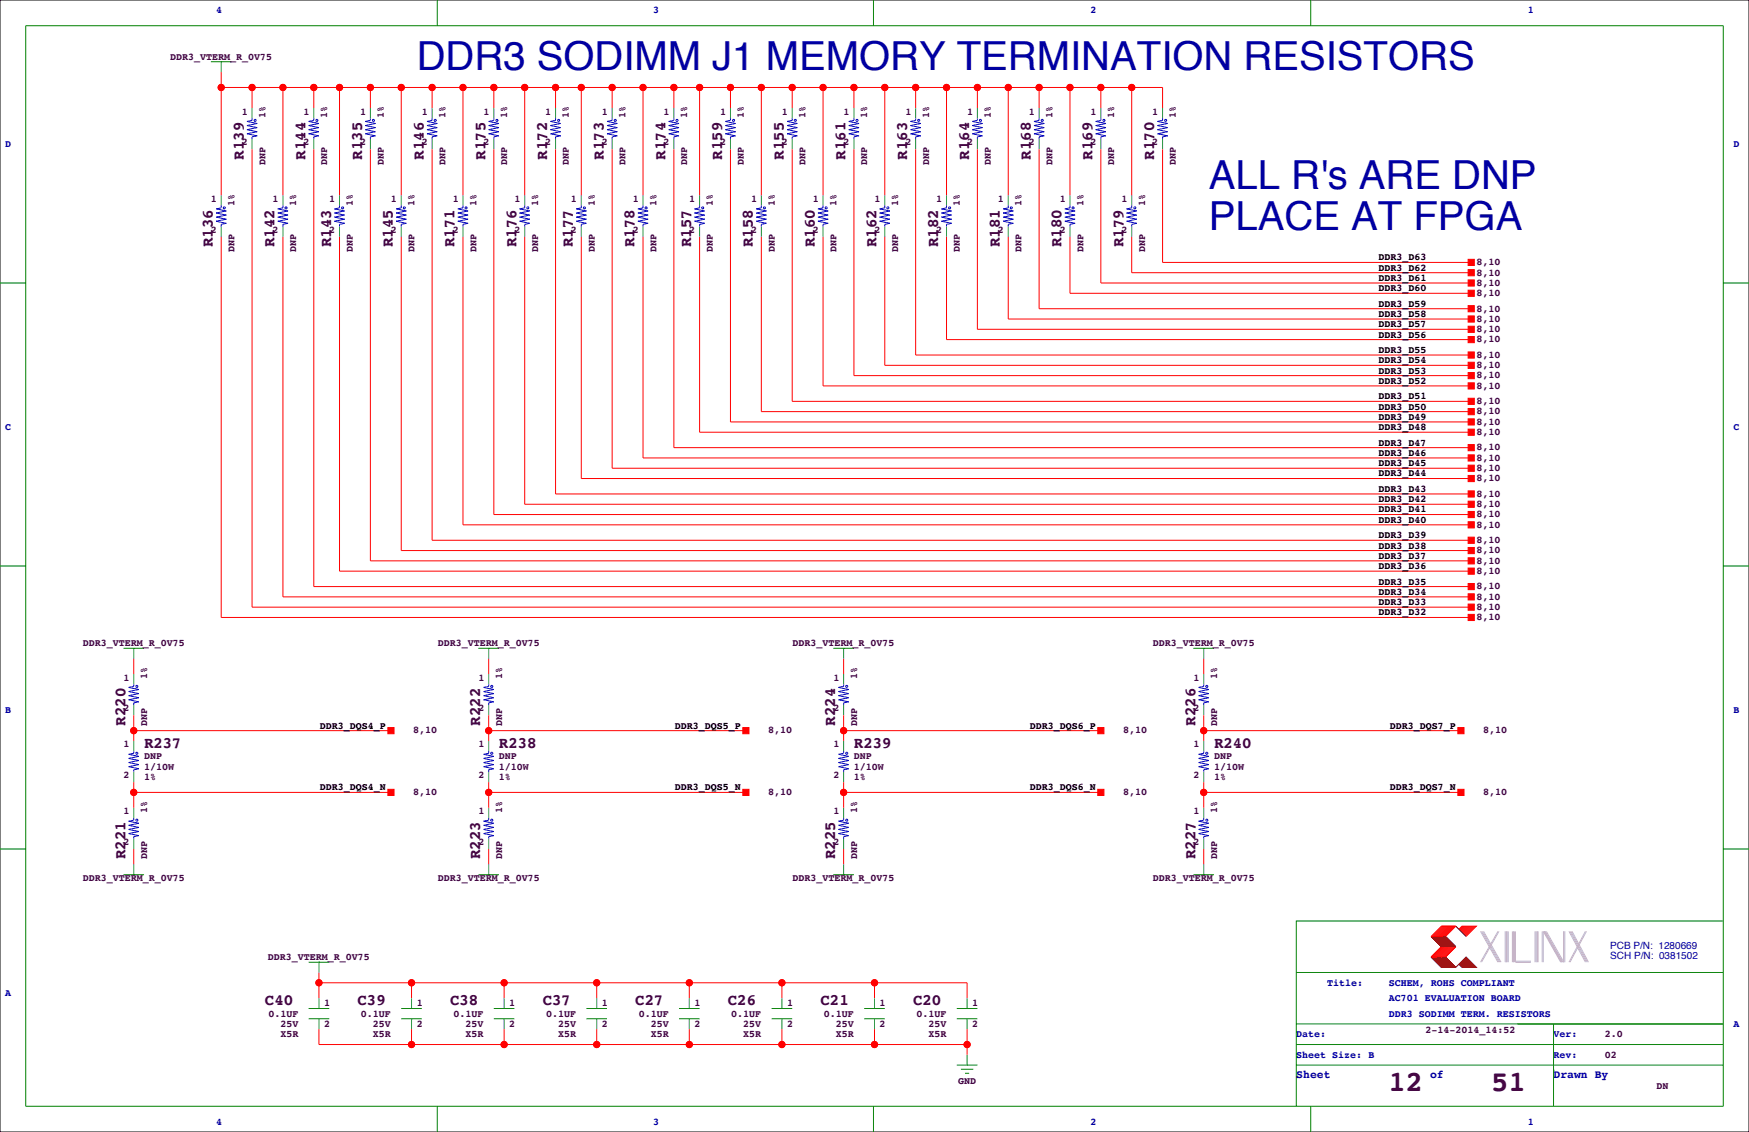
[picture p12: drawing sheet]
<svg xmlns="http://www.w3.org/2000/svg" width="432mm" height="279mm" viewBox="0 0 432 279" stroke-linecap="round" stroke-linejoin="round" font-family="sans-serif">
<path d="M0 0h431.8v279.4h-431.8z" fill="none" stroke="#000" stroke-width=".25"/>
<g fill="none" stroke="#f00" stroke-width=".25">
<path d="M54.6 17.8v30.5M54.6 21.6h232.4v5.1M62.2 21.6v5.1M62.2 36.8v113.1h301M69.8 21.6v26.7M77.5 21.6v5.1M77.5 36.8v108h285.7M83.8 21.6v26.7M91.4 21.6v5.1M91.4 36.8v101.6h271.8M99.1 21.6v26.7M106.7 21.6v5.1"/>
<path d="M106.7 36.8v96.5h256.5M114.3 21.6v26.7M121.9 21.6v5.1M121.9 36.8v90.2h241.3M129.5 21.6v26.7M137.2 21.6v5.1M137.2 36.8v85.1h226M143.5 21.6v26.7M151.1 21.6v5.1M151.1 36.8v78.8h212.1M158.7 21.6v26.7M166.4 21.6v5.1"/>
<path d="M166.4 36.8v73.7h196.8M172.7 21.6v26.7M180.3 21.6v5.1M180.3 36.8v67.3h182.9M188 21.6v26.7M195.6 21.6v5.1M195.6 36.8v62.3h167.6M203.2 21.6v26.7M210.8 21.6v5.1M210.8 36.8v55.9h152.4M218.4 21.6v26.7M226.1 21.6v5.1"/>
<path d="M226.1 36.8v50.8h137.1M233.7 21.6v26.7M241.3 21.6v5.1M241.3 36.8v44.5h121.9M248.9 21.6v26.7M256.5 21.6v5.1M256.5 36.8v39.4h106.7M264.2 21.6v26.7M271.8 21.6v5.1M271.8 36.8v33h91.4M279.4 21.6v26.7M287 36.8v28h76.2"/>
<path d="M54.6 58.4v94h308.6M69.8 58.4v88.9h293.4M83.8 58.4v82.6h279.4M99.1 58.4v77.5h264.1M114.3 58.4v71.1h248.9M129.5 58.4v66.1h233.7M143.5 58.4v59.7h219.7M158.7 58.4v54.6h204.5M172.7 58.4v48.3h190.5M188 58.4v43.2h175.2M203.2 58.4v36.8h160M218.4 58.4v31.8h144.8"/>
<path d="M233.7 58.4v25.4h129.5M248.9 58.4v20.3h114.3M264.2 58.4v14h99M279.4 58.4v8.9h83.8M33 162.6v3.8M33 176.5v6.4M120.6 162.6v3.8M120.6 176.5v6.4M208.3 162.6v3.8M208.3 176.5v6.4M297.2 162.6v3.8M297.2 176.5v6.4"/>
<path d="M33 180.3h63.5M33 195.6h63.5M33 193v6.4M120.6 180.3h63.5M120.6 195.6h63.5M120.6 193v6.4M208.3 180.3h63.5M208.3 195.6h63.5M208.3 193v6.4M297.2 193v6.4M297.2 180.3h63.5M297.2 195.6h63.5"/>
<path d="M33 209.5v3.9M120.6 209.5v3.9M208.3 209.5v3.9M297.2 209.5v3.9M355.9 233.7l-2.6 2.5h3.6l2.5-2.5M355.9 228.6h3.5l-2.5 2.5h-3.6zM356.1 233.7l-2.5 2.5M356.1 228.6l-2.5 2.5M356.4 233.7l-2.6 2.5M356.4 228.6l-2.6 2.5M356.6 233.7l-2.5 2.5M356.6 228.6l-2.5 2.5"/>
<path d="M356.9 233.7l-2.6 2.5M356.9 228.6l-2.6 2.5M357.1 233.7l-2.5 2.5M357.1 228.6l-2.5 2.5M357.4 233.7l-2.6 2.5M357.4 228.6l-2.6 2.5M357.6 233.7l-2.5 2.5M357.6 228.6l-2.5 2.5M357.9 233.7l-2.6 2.5M357.9 228.6l-2.6 2.5M358.1 233.7l-2.5 2.5M358.1 228.6l-2.5 2.5"/>
<path d="M358.4 233.7l-2.5 2.5M358.4 228.6l-2.5 2.5M358.6 233.7l-2.5 2.5M358.6 228.6l-2.5 2.5M358.9 233.7l-2.5 2.5M358.9 228.6l-2.5 2.5M359.2 233.7l-2.6 2.5M359.2 228.6l-2.6 2.5M360.2 229.4l.7-.8h3.6l-2.6 2.5M361.2 228.6l-.8 .8M361.4 228.6l-1 1M361.7 228.6l-1 1"/>
<path d="M361.9 228.6l-1.2 1.3M362.2 228.6l-1.3 1.3M362.5 228.6l-1.6 1.5M362.7 228.6l-1.5 1.5M363 228.6l-1.8 1.8M363.2 228.6l-1.8 1.8M363.5 228.6l-2.1 2M363.7 228.6l-2 2M364 228.6l-2.3 2.3M364.2 228.6l-2.3 2.3M78.7 240v6.4M78.7 254v3.8h160.1"/>
<path d="M78.7 242.6h160.1v3.8M101.6 242.6v3.8M101.6 254v3.8M124.5 242.6v3.8M124.5 254v3.8M147.3 242.6v3.8M147.3 254v3.8M170.2 242.6v3.8M170.2 254v3.8M193 242.6v3.8M193 254v3.8M215.9 242.6v3.8"/>
<path d="M215.9 254v3.8M238.8 254v6.3"/>
<circle cx="54.6" cy="21.6" r=".76"/>
<circle cx="62.2" cy="21.6" r=".76"/>
<circle cx="69.9" cy="21.6" r=".76"/>
<circle cx="77.5" cy="21.6" r=".76"/>
<circle cx="83.8" cy="21.6" r=".76"/>
<circle cx="91.4" cy="21.6" r=".76"/>
<circle cx="99.1" cy="21.6" r=".76"/>
<circle cx="106.7" cy="21.6" r=".76"/>
<circle cx="114.3" cy="21.6" r=".76"/>
<circle cx="121.9" cy="21.6" r=".76"/>
<circle cx="129.5" cy="21.6" r=".76"/>
<circle cx="137.2" cy="21.6" r=".76"/>
<circle cx="143.5" cy="21.6" r=".76"/>
<circle cx="151.1" cy="21.6" r=".76"/>
<circle cx="158.8" cy="21.6" r=".76"/>
<circle cx="166.4" cy="21.6" r=".76"/>
<circle cx="172.7" cy="21.6" r=".76"/>
<circle cx="180.3" cy="21.6" r=".76"/>
<circle cx="188" cy="21.6" r=".76"/>
<circle cx="195.6" cy="21.6" r=".76"/>
<circle cx="203.2" cy="21.6" r=".76"/>
<circle cx="210.8" cy="21.6" r=".76"/>
<circle cx="218.4" cy="21.6" r=".76"/>
<circle cx="226.1" cy="21.6" r=".76"/>
<circle cx="233.7" cy="21.6" r=".76"/>
<circle cx="241.3" cy="21.6" r=".76"/>
<circle cx="248.9" cy="21.6" r=".76"/>
<circle cx="256.5" cy="21.6" r=".76"/>
<circle cx="264.2" cy="21.6" r=".76"/>
<circle cx="271.8" cy="21.6" r=".76"/>
<circle cx="279.4" cy="21.6" r=".76"/>
<circle cx="33" cy="195.6" r=".76"/>
<circle cx="33" cy="180.3" r=".76"/>
<circle cx="120.7" cy="195.6" r=".76"/>
<circle cx="120.7" cy="180.3" r=".76"/>
<circle cx="208.3" cy="195.6" r=".76"/>
<circle cx="208.3" cy="180.3" r=".76"/>
<circle cx="297.2" cy="195.6" r=".76"/>
<circle cx="297.2" cy="180.3" r=".76"/>
<circle cx="78.7" cy="242.6" r=".76"/>
<circle cx="101.6" cy="257.8" r=".76"/>
<circle cx="101.6" cy="242.6" r=".76"/>
<circle cx="124.5" cy="257.8" r=".76"/>
<circle cx="124.5" cy="242.6" r=".76"/>
<circle cx="147.3" cy="257.8" r=".76"/>
<circle cx="147.3" cy="242.6" r=".76"/>
<circle cx="170.2" cy="257.8" r=".76"/>
<circle cx="170.2" cy="242.6" r=".76"/>
<circle cx="193" cy="257.8" r=".76"/>
<circle cx="193" cy="242.6" r=".76"/>
<circle cx="215.9" cy="257.8" r=".76"/>
<circle cx="215.9" cy="242.6" r=".76"/>
<circle cx="238.8" cy="257.8" r=".76"/>
</g>
<g fill="#f00" stroke="#f00" stroke-width=".25">
<path d="M359.9 179.6h1.5v1.5h-1.5z" fill-rule="evenodd"/>
<path d="M359.9 194.8h1.5v1.5h-1.5z" fill-rule="evenodd"/>
<path d="M271 179.6h1.5v1.5h-1.5z" fill-rule="evenodd"/>
<path d="M271 194.8h1.5v1.5h-1.5z" fill-rule="evenodd"/>
<path d="M183.4 179.6h1.5v1.5h-1.5z" fill-rule="evenodd"/>
<path d="M183.4 194.8h1.5v1.5h-1.5z" fill-rule="evenodd"/>
<path d="M95.8 179.6h1.5v1.5h-1.5z" fill-rule="evenodd"/>
<path d="M95.8 194.8h1.5v1.5h-1.5z" fill-rule="evenodd"/>
<path d="M362.5 78h1.5v1.5h-1.5z" fill-rule="evenodd"/>
<path d="M362.5 83.1h1.5v1.5h-1.5z" fill-rule="evenodd"/>
<path d="M362.5 71.6h1.5v1.6h-1.5z" fill-rule="evenodd"/>
<path d="M362.5 66.5h1.5v1.6h-1.5z" fill-rule="evenodd"/>
<path d="M362.5 69.1h1.5v1.5h-1.5z" fill-rule="evenodd"/>
<path d="M362.5 75.4h1.5v1.6h-1.5z" fill-rule="evenodd"/>
<path d="M362.5 80.5h1.5v1.5h-1.5z" fill-rule="evenodd"/>
<path d="M362.5 64h1.5v1.5h-1.5z" fill-rule="evenodd"/>
<path d="M362.5 128.8h1.5v1.5h-1.5z" fill-rule="evenodd"/>
<path d="M362.5 123.7h1.5v1.5h-1.5z" fill-rule="evenodd"/>
<path d="M362.5 117.3h1.5v1.6h-1.5z" fill-rule="evenodd"/>
<path d="M362.5 112.3h1.5v1.5h-1.5z" fill-rule="evenodd"/>
<path d="M362.5 109.7h1.5v1.6h-1.5z" fill-rule="evenodd"/>
<path d="M362.5 126.2h1.5v1.6h-1.5z" fill-rule="evenodd"/>
<path d="M362.5 114.8h1.5v1.5h-1.5z" fill-rule="evenodd"/>
<path d="M362.5 121.2h1.5v1.5h-1.5z" fill-rule="evenodd"/>
<path d="M362.5 105.9h1.5v1.5h-1.5z" fill-rule="evenodd"/>
<path d="M362.5 100.8h1.5v1.6h-1.5z" fill-rule="evenodd"/>
<path d="M362.5 103.4h1.5v1.5h-1.5z" fill-rule="evenodd"/>
<path d="M362.5 149.1h1.5v1.5h-1.5z" fill-rule="evenodd"/>
<path d="M362.5 144h1.5v1.5h-1.5z" fill-rule="evenodd"/>
<path d="M362.5 137.7h1.5v1.5h-1.5z" fill-rule="evenodd"/>
<path d="M362.5 132.6h1.5v1.5h-1.5z" fill-rule="evenodd"/>
<path d="M362.5 98.3h1.5v1.5h-1.5z" fill-rule="evenodd"/>
<path d="M362.5 91.9h1.5v1.6h-1.5z" fill-rule="evenodd"/>
<path d="M362.5 86.9h1.5v1.5h-1.5z" fill-rule="evenodd"/>
<path d="M362.5 89.4h1.5v1.5h-1.5z" fill-rule="evenodd"/>
<path d="M362.5 94.5h1.5v1.5h-1.5z" fill-rule="evenodd"/>
<path d="M362.5 135.1h1.5v1.6h-1.5z" fill-rule="evenodd"/>
<path d="M362.5 140.2h1.5v1.5h-1.5z" fill-rule="evenodd"/>
<path d="M362.5 146.6h1.5v1.5h-1.5z" fill-rule="evenodd"/>
<path d="M362.5 151.6h1.5v1.6h-1.5z" fill-rule="evenodd"/>
<circle cx="297.2" cy="180.3" r=".76"/>
<circle cx="297.2" cy="195.6" r=".76"/>
<circle cx="208.3" cy="180.3" r=".76"/>
<circle cx="208.3" cy="195.6" r=".76"/>
<circle cx="120.7" cy="180.3" r=".76"/>
<circle cx="120.7" cy="195.6" r=".76"/>
<circle cx="33" cy="180.3" r=".76"/>
<circle cx="33" cy="195.6" r=".76"/>
<circle cx="54.6" cy="21.6" r=".76"/>
<circle cx="62.2" cy="21.6" r=".76"/>
<circle cx="69.9" cy="21.6" r=".76"/>
<circle cx="77.5" cy="21.6" r=".76"/>
<circle cx="83.8" cy="21.6" r=".76"/>
<circle cx="91.4" cy="21.6" r=".76"/>
<circle cx="99.1" cy="21.6" r=".76"/>
<circle cx="106.7" cy="21.6" r=".76"/>
<circle cx="114.3" cy="21.6" r=".76"/>
<circle cx="121.9" cy="21.6" r=".76"/>
<circle cx="129.5" cy="21.6" r=".76"/>
<circle cx="137.2" cy="21.6" r=".76"/>
<circle cx="143.5" cy="21.6" r=".76"/>
<circle cx="151.1" cy="21.6" r=".76"/>
<circle cx="158.8" cy="21.6" r=".76"/>
<circle cx="166.4" cy="21.6" r=".76"/>
<circle cx="172.7" cy="21.6" r=".76"/>
<circle cx="180.3" cy="21.6" r=".76"/>
<circle cx="188" cy="21.6" r=".76"/>
<circle cx="195.6" cy="21.6" r=".76"/>
<circle cx="203.2" cy="21.6" r=".76"/>
<circle cx="210.8" cy="21.6" r=".76"/>
<circle cx="279.4" cy="21.6" r=".76"/>
<circle cx="271.8" cy="21.6" r=".76"/>
<circle cx="264.2" cy="21.6" r=".76"/>
<circle cx="256.5" cy="21.6" r=".76"/>
<circle cx="248.9" cy="21.6" r=".76"/>
<circle cx="241.3" cy="21.6" r=".76"/>
<circle cx="233.7" cy="21.6" r=".76"/>
<circle cx="226.1" cy="21.6" r=".76"/>
<circle cx="218.4" cy="21.6" r=".76"/>
<circle cx="101.6" cy="257.8" r=".76"/>
<circle cx="238.8" cy="257.8" r=".76"/>
<circle cx="215.9" cy="257.8" r=".76"/>
<circle cx="193" cy="257.8" r=".76"/>
<circle cx="170.2" cy="257.8" r=".76"/>
<circle cx="147.3" cy="257.8" r=".76"/>
<circle cx="124.5" cy="257.8" r=".76"/>
<circle cx="215.9" cy="242.6" r=".76"/>
<circle cx="193" cy="242.6" r=".76"/>
<circle cx="170.2" cy="242.6" r=".76"/>
<circle cx="147.3" cy="242.6" r=".76"/>
<circle cx="124.5" cy="242.6" r=".76"/>
<circle cx="78.7" cy="242.6" r=".76"/>
<circle cx="101.6" cy="242.6" r=".76"/>
</g>
<g fill="none" stroke="#008080" stroke-width=".25">
<path d="M54.6 15.2v2.6M62.2 26.7v2.5M62.2 34.3v2.5M77.5 26.7v2.5M77.5 34.3v2.5M91.4 26.7v2.5M91.4 34.3v2.5M106.7 26.7v2.5M106.7 34.3v2.5M121.9 26.7v2.5M121.9 34.3v2.5M137.2 26.7v2.5"/>
<path d="M137.2 34.3v2.5M151.1 26.7v2.5M151.1 34.3v2.5M166.4 26.7v2.5M166.4 34.3v2.5M180.3 26.7v2.5M180.3 34.3v2.5M195.6 26.7v2.5M195.6 34.3v2.5M210.8 26.7v2.5M210.8 34.3v2.5M226.1 26.7v2.5"/>
<path d="M226.1 34.3v2.5M241.3 26.7v2.5M241.3 34.3v2.5M256.5 26.7v2.5M256.5 34.3v2.5M271.8 26.7v2.5M271.8 34.3v2.5M287 26.7v2.5M287 34.3v2.5M54.6 48.3v2.5M54.6 55.9v2.5M69.8 48.3v2.5"/>
<path d="M69.8 55.9v2.5M83.8 48.3v2.5M83.8 55.9v2.5M99.1 48.3v2.5M99.1 55.9v2.5M114.3 48.3v2.5M114.3 55.9v2.5M129.5 48.3v2.5M129.5 55.9v2.5M143.5 48.3v2.5M143.5 55.9v2.5M158.7 48.3v2.5"/>
<path d="M158.7 55.9v2.5M172.7 48.3v2.5M172.7 55.9v2.5M188 48.3v2.5M188 55.9v2.5M203.2 48.3v2.5M203.2 55.9v2.5M218.4 48.3v2.5M218.4 55.9v2.5M233.7 48.3v2.5M233.7 55.9v2.5M248.9 48.3v2.5"/>
<path d="M248.9 55.9v2.5M264.2 48.3v2.5M264.2 55.9v2.5M279.4 48.3v2.5M279.4 55.9v2.5M33 160v2.6M33 166.4v2.5M33 174v2.5M120.6 160v2.6M120.6 166.4v2.5M120.6 174v2.5M208.3 160v2.6"/>
<path d="M208.3 166.4v2.5M208.3 174v2.5M297.2 160v2.6M297.2 166.4v2.5M297.2 174v2.5M33 182.9v2.5M33 190.5v2.5M33 199.4v2.5M120.6 182.9v2.5M120.6 190.5v2.5M120.6 199.4v2.5M208.3 182.9v2.5"/>
<path d="M208.3 190.5v2.5M208.3 199.4v2.5M297.2 182.9v2.5M297.2 190.5v2.5M297.2 199.4v2.5M33 207v2.5M33 213.4v2.5M120.6 207v2.5M120.6 213.4v2.5M208.3 207v2.5M208.3 213.4v2.5M297.2 207v2.5"/>
<path d="M297.2 213.4v2.5M78.7 237.5v2.5M78.7 246.4v2.5M78.7 251.5v2.5M101.6 246.4v2.5M101.6 251.5v2.5M124.5 246.4v2.5M124.5 251.5v2.5M147.3 246.4v2.5M147.3 251.5v2.5M170.2 246.4v2.5M170.2 251.5v2.5"/>
<path d="M193 246.4v2.5M193 251.5v2.5M215.9 246.4v2.5M215.9 251.5v2.5M238.8 246.4v2.5M238.8 251.5v2.5M238.8 260.3v2.6"/>
</g>
<g fill="none" stroke="#008000" stroke-width=".25">
<path d="M6.3 6.4h419.1v266.6h-419.1zM52.1 15.2h5M54.6 15.2h.1M107.9 0v6.4M215.6 0v6.4M323.6 0v6.4M0 69.8h6.3M425.4 69.8h6.4M0 139.7h6.3M425.4 139.7h6.4M30.5 160h5.1M33 160h.1"/>
<path d="M118.1 160h5.1M120.6 160h.1M205.7 160h5.1M208.3 160h.1M294.6 160h5.1M297.2 160h.1M0 209.5h6.3M30.5 215.9h5.1M33 215.9h.1M118.1 215.9h5.1M120.6 215.9h.1M205.7 215.9h5.1"/>
<path d="M208.3 215.9h.1M294.6 215.9h5.1M297.2 215.9h.1M425.4 209.5h6.4M76.2 237.5h5.1M78.7 237.5h.1M425.4 227.3h-105.4v35.6M76.2 251.5h5.1M76.2 248.9h5.1M99.1 251.5h5M99.1 248.9h5M121.9 251.5h5.1"/>
<path d="M121.9 248.9h5.1M144.8 251.5h5.1M144.8 248.9h5.1M167.6 251.5h5.1M167.6 248.9h5.1M190.5 251.5h5.1M190.5 248.9h5.1M213.4 251.5h5M213.4 248.9h5M236.2 251.5h5.1M236.2 248.9h5.1M320 257.8h105.4"/>
<path d="M320 252.7h105.4M320 240h105.4M383.5 252.7v20.3M107.9 273v6.4M215.6 273v6.4M236.2 262.9h5.1M237.2 263.9h3.1M238.3 264.9h1M238.8 262.9h.1M320 262.9h105.4M320 262.9v10.1M323.6 273v6.4"/>
<path d="M383.5 264.2h.1"/>
</g>
<g fill="none" stroke="#00f" stroke-width=".25">
<path d="M62.2 29.2v.5l-1.2 .3 2.5 .5-2.5 .5 2.5 .5-2.5 .5 2.5 .5-2.5 .5 2.5 .5-1.3 .3v.5M77.5 29.2v.5l-1.3 .3 2.5 .5-2.5 .5 2.5 .5-2.5 .5 2.5 .5-2.5 .5 2.5 .5-1.2 .3v.5M91.4 29.2v.5l-1.2 .3 2.5 .5-2.5 .5 2.5 .5-2.5 .5 2.5 .5-2.5 .5 2.5 .5-1.3 .3v.5M106.7 29.2v.5l-1.3 .3 2.5 .5-2.5 .5 2.5 .5-2.5 .5 2.5 .5-2.5 .5 2.5 .5-1.2 .3v.5M121.9 29.2v.5l-1.3 .3 2.6 .5-2.6 .5 2.6 .5-2.6 .5 2.6 .5-2.6 .5 2.6 .5-1.3 .3v.5M137.2 29.2v.5l-1.3 .3 2.5 .5-2.5 .5 2.5 .5-2.5 .5 2.5 .5-2.5 .5 2.5 .5-1.2 .3v.5M151.1 29.2v.5l-1.2 .3 2.5 .5-2.5 .5 2.5 .5-2.5 .5 2.5 .5-2.5 .5 2.5 .5-1.3 .3v.5M166.4 29.2v.5l-1.3 .3 2.5 .5-2.5 .5 2.5 .5-2.5 .5 2.5 .5-2.5 .5 2.5 .5-1.2 .3v.5M180.3 29.2v.5l-1.2 .3 2.5 .5-2.5 .5 2.5 .5-2.5 .5 2.5 .5-2.5 .5 2.5 .5-1.3 .3v.5M195.6 29.2v.5l-1.3 .3 2.5 .5-2.5 .5 2.5 .5-2.5 .5 2.5 .5-2.5 .5 2.5 .5-1.2 .3v.5M210.8 29.2v.5l-1.3 .3 2.6 .5-2.6 .5 2.6 .5-2.6 .5 2.6 .5-2.6 .5 2.6 .5-1.3 .3v.5M226.1 29.2v.5l-1.3 .3 2.5 .5-2.5 .5 2.5 .5-2.5 .5 2.5 .5-2.5 .5 2.5 .5-1.2 .3v.5"/>
<path d="M241.3 29.2v.5l-1.3 .3 2.6 .5-2.6 .5 2.6 .5-2.6 .5 2.6 .5-2.6 .5 2.6 .5-1.3 .3v.5M256.5 29.2v.5l-1.2 .3 2.5 .5-2.5 .5 2.5 .5-2.5 .5 2.5 .5-2.5 .5 2.5 .5-1.3 .3v.5M271.8 29.2v.5l-1.3 .3 2.5 .5-2.5 .5 2.5 .5-2.5 .5 2.5 .5-2.5 .5 2.5 .5-1.2 .3v.5M287 29.2v.5l-1.2 .3 2.5 .5-2.5 .5 2.5 .5-2.5 .5 2.5 .5-2.5 .5 2.5 .5-1.3 .3v.5M54.6 50.8v.5l-1.3 .3 2.6 .5-2.6 .5 2.6 .5-2.6 .5 2.6 .5-2.6 .5 2.6 .5-1.3 .3v.5M69.8 50.8v.5l-1.2 .3 2.5 .5-2.5 .5 2.5 .5-2.5 .5 2.5 .5-2.5 .5 2.5 .5-1.3 .3v.5M83.8 50.8v.5l-1.3 .3 2.6 .5-2.6 .5 2.6 .5-2.6 .5 2.6 .5-2.6 .5 2.6 .5-1.3 .3v.5M99.1 50.8v.5l-1.3 .3 2.5 .5-2.5 .5 2.5 .5-2.5 .5 2.5 .5-2.5 .5 2.5 .5-1.2 .3v.5M114.3 50.8v.5l-1.3 .3 2.6 .5-2.6 .5 2.6 .5-2.6 .5 2.6 .5-2.6 .5 2.6 .5-1.3 .3v.5M129.5 50.8v.5l-1.2 .3 2.5 .5-2.5 .5 2.5 .5-2.5 .5 2.5 .5-2.5 .5 2.5 .5-1.3 .3v.5M143.5 50.8v.5l-1.3 .3 2.6 .5-2.6 .5 2.6 .5-2.6 .5 2.6 .5-2.6 .5 2.6 .5-1.3 .3v.5M158.7 50.8v.5l-1.2 .3 2.5 .5-2.5 .5 2.5 .5-2.5 .5 2.5 .5-2.5 .5 2.5 .5-1.3 .3v.5"/>
<path d="M172.7 50.8v.5l-1.3 .3 2.6 .5-2.6 .5 2.6 .5-2.6 .5 2.6 .5-2.6 .5 2.6 .5-1.3 .3v.5M188 50.8v.5l-1.3 .3 2.5 .5-2.5 .5 2.5 .5-2.5 .5 2.5 .5-2.5 .5 2.5 .5-1.2 .3v.5M203.2 50.8v.5l-1.3 .3 2.6 .5-2.6 .5 2.6 .5-2.6 .5 2.6 .5-2.6 .5 2.6 .5-1.3 .3v.5M218.4 50.8v.5l-1.2 .3 2.5 .5-2.5 .5 2.5 .5-2.5 .5 2.5 .5-2.5 .5 2.5 .5-1.3 .3v.5M233.7 50.8v.5l-1.3 .3 2.5 .5-2.5 .5 2.5 .5-2.5 .5 2.5 .5-2.5 .5 2.5 .5-1.2 .3v.5M248.9 50.8v.5l-1.3 .3 2.6 .5-2.6 .5 2.6 .5-2.6 .5 2.6 .5-2.6 .5 2.6 .5-1.3 .3v.5M264.2 50.8v.5l-1.3 .3 2.5 .5-2.5 .5 2.5 .5-2.5 .5 2.5 .5-2.5 .5 2.5 .5-1.2 .3v.5M279.4 50.8v.5l-1.3 .3 2.6 .5-2.6 .5 2.6 .5-2.6 .5 2.6 .5-2.6 .5 2.6 .5-1.3 .3v.5M33 168.9v.5l-1.3 .3 2.6 .5-2.6 .5 2.6 .5-2.6 .5 2.6 .5-2.6 .5 2.6 .5-1.3 .3v.5M120.6 168.9v.5l-1.2 .3 2.5 .5-2.5 .5 2.5 .5-2.5 .5 2.5 .5-2.5 .5 2.5 .5-1.3 .3v.5M208.3 168.9v.5l-1.3 .3 2.5 .5-2.5 .5 2.5 .5-2.5 .5 2.5 .5-2.5 .5 2.5 .5-1.2 .3v.5M297.2 168.9v.5l-1.3 .3 2.5 .5-2.5 .5 2.5 .5-2.5 .5 2.5 .5-2.5 .5 2.5 .5-1.2 .3v.5"/>
<path d="M33 185.4v.5l-1.3 .3 2.6 .5-2.6 .5 2.6 .5-2.6 .5 2.6 .5-2.6 .5 2.6 .5-1.3 .3v.5M120.6 185.4v.5l-1.2 .3 2.5 .5-2.5 .5 2.5 .5-2.5 .5 2.5 .5-2.5 .5 2.5 .5-1.3 .3v.5M208.3 185.4v.5l-1.3 .3 2.5 .5-2.5 .5 2.5 .5-2.5 .5 2.5 .5-2.5 .5 2.5 .5-1.2 .3v.5M297.2 185.4v.5l-1.3 .3 2.5 .5-2.5 .5 2.5 .5-2.5 .5 2.5 .5-2.5 .5 2.5 .5-1.2 .3v.5M33 201.9v.5l-1.3 .3 2.6 .5-2.6 .5 2.6 .5-2.6 .5 2.6 .5-2.6 .5 2.6 .5-1.3 .3v.5M120.6 201.9v.5l-1.2 .3 2.5 .5-2.5 .5 2.5 .5-2.5 .5 2.5 .5-2.5 .5 2.5 .5-1.3 .3v.5M208.3 201.9v.5l-1.3 .3 2.5 .5-2.5 .5 2.5 .5-2.5 .5 2.5 .5-2.5 .5 2.5 .5-1.2 .3v.5M297.2 201.9v.5l-1.3 .3 2.5 .5-2.5 .5 2.5 .5-2.5 .5 2.5 .5-2.5 .5 2.5 .5-1.2 .3v.5"/>
<circle cx="63" cy="29.7" r=".25"/>
<circle cx="78.2" cy="29.7" r=".25"/>
<circle cx="92.2" cy="29.7" r=".25"/>
<circle cx="107.4" cy="29.7" r=".25"/>
<circle cx="122.7" cy="29.7" r=".25"/>
<circle cx="137.9" cy="29.7" r=".25"/>
<circle cx="151.9" cy="29.7" r=".25"/>
<circle cx="167.1" cy="29.7" r=".25"/>
<circle cx="181.1" cy="29.7" r=".25"/>
<circle cx="196.3" cy="29.7" r=".25"/>
<circle cx="211.6" cy="29.7" r=".25"/>
<circle cx="226.8" cy="29.7" r=".25"/>
<circle cx="242.1" cy="29.7" r=".25"/>
<circle cx="257.3" cy="29.7" r=".25"/>
<circle cx="272.5" cy="29.7" r=".25"/>
<circle cx="287.8" cy="29.7" r=".25"/>
<circle cx="55.4" cy="51.3" r=".25"/>
<circle cx="70.6" cy="51.3" r=".25"/>
<circle cx="84.6" cy="51.3" r=".25"/>
<circle cx="99.8" cy="51.3" r=".25"/>
<circle cx="115.1" cy="51.3" r=".25"/>
<circle cx="130.3" cy="51.3" r=".25"/>
<circle cx="144.3" cy="51.3" r=".25"/>
<circle cx="159.5" cy="51.3" r=".25"/>
<circle cx="173.5" cy="51.3" r=".25"/>
<circle cx="188.7" cy="51.3" r=".25"/>
<circle cx="204" cy="51.3" r=".25"/>
<circle cx="219.2" cy="51.3" r=".25"/>
<circle cx="234.4" cy="51.3" r=".25"/>
<circle cx="249.7" cy="51.3" r=".25"/>
<circle cx="264.9" cy="51.3" r=".25"/>
<circle cx="280.2" cy="51.3" r=".25"/>
<circle cx="33.8" cy="169.4" r=".25"/>
<circle cx="121.4" cy="169.4" r=".25"/>
<circle cx="209" cy="169.4" r=".25"/>
<circle cx="297.9" cy="169.4" r=".25"/>
<circle cx="33.8" cy="185.9" r=".25"/>
<circle cx="121.4" cy="185.9" r=".25"/>
<circle cx="209" cy="185.9" r=".25"/>
<circle cx="297.9" cy="185.9" r=".25"/>
<circle cx="33.8" cy="202.4" r=".25"/>
<circle cx="121.4" cy="202.4" r=".25"/>
<circle cx="209" cy="202.4" r=".25"/>
<circle cx="297.9" cy="202.4" r=".25"/>
</g>
<g fill="none" stroke="#800000" stroke-width=".25">
<path d="M353.3 236.2l2.6 2.6h3.5M353.3 231.1l2.6 2.6M353.6 231.1l2.5 2.6M353.6 236.2l2.5 2.6M353.8 231.1l2.6 2.6M353.8 236.2l2.6 2.6M354.1 231.1l2.5 2.6M354.1 236.2l2.5 2.6M354.3 231.1l2.6 2.6M354.3 236.2l2.6 2.6M354.6 231.1l2.5 2.6M354.6 236.2l2.5 2.6"/>
<path d="M354.8 231.1l2.6 2.6M354.8 236.2l2.6 2.6M355.1 231.1l2.5 2.6M355.1 236.2l2.5 2.6M355.3 231.1l2.6 2.6M355.3 236.2l2.6 2.6M355.6 231.1l2.5 2.6M355.6 236.2l2.5 2.6M355.9 231.1l2.5 2.6M355.9 236.2l2.5 2.6M356.1 231.1l2.5 2.6M356.1 236.2l2.5 2.6"/>
<path d="M356.4 231.1l2.5 2.6M356.4 236.2l2.5 2.6M356.6 231.1l2.6 2.6M356.6 236.2l2.6 2.6M356.9 231.1l2.5 2.6M356.9 236.2l2.5 2.6M359.4 228.6l2.5 2.5M360.2 238l.7 .8h3.6l-2.6-2.6-2.5 2.6M360.4 237.7l1 1.1M360.4 238l.8 .8M360.7 237.5l1.2 1.3M360.7 237.7l1 1.1"/>
<path d="M360.9 237.2l1.6 1.6M360.9 237.5l1.3 1.3M361.2 237l1.8 1.8M361.2 237.2l1.5 1.6M361.4 236.7l2.1 2.1M361.4 237l1.8 1.8M361.7 236.5l2.3 2.3M361.7 236.7l2 2.1M361.9 236.5l2.3 2.3"/>
</g>
<g fill="none" stroke="#c0c0c0" stroke-width=".25">
<path d="M365.5 229.9l4.3 7.6M365.8 229.9l4.3 7.6M366 229.9l4.3 7.6M366.3 229.9l4.3 7.6M369.8 229.9l-4.3 7.6M370.1 229.9l-4.3 7.6M371.6 229.9v7.6M371.9 229.9v7.6M372.1 229.9v7.6M372.4 229.9v7.6M373.4 229.9v7.6M373.6 229.9v7.6"/>
<path d="M373.9 229.9v7.6M374.1 229.9v7.6h3.9M374.1 237.2h3.9M379 229.9v7.6M379.2 229.9v7.6M379.5 229.9v7.6M379.7 229.9v7.6M380.7 229.9v7.6M381 237.5v-7.6l4.3 7.6M381.3 229.9l4.3 7.6M381.5 229.9l4.3 7.6M381.8 229.9l4.3 7.6v-7.6"/>
<path d="M386.3 229.9v7.6M387.3 229.9l4.1 7.6M387.6 229.9l4.1 7.6M387.9 229.9l4 7.6M388.1 229.9l4.1 7.6M391.4 229.9l-4.1 7.6M391.7 229.9l-4.1 7.6"/>
</g>
<g font-size="9.9" fill="#0000a0">
<text x="102.9" y="17.4">DDR3 SODIMM J1 MEMORY TERMINATION RESISTORS</text>
<text x="298.5" y="46.6">ALL R's ARE DNP</text>
<text x="298.5" y="56.7">PLACE AT FPGA</text>
</g>
<g font-size="7.1" fill="#400040">
<text x="342.8" y="269.3">12</text>
<text x="368.2" y="269.3">51</text>
</g>
<g font-size="3.9" fill="#400040">
<text x="60.2" y="39.4" transform="rotate(-90 60.2 39.4)">R139</text>
<text x="75.4" y="39.4" transform="rotate(-90 75.4 39.4)">R144</text>
<text x="89.4" y="39.4" transform="rotate(-90 89.4 39.4)">R135</text>
<text x="104.6" y="39.4" transform="rotate(-90 104.6 39.4)">R146</text>
<text x="119.9" y="39.4" transform="rotate(-90 119.9 39.4)">R175</text>
<text x="135.1" y="39.4" transform="rotate(-90 135.1 39.4)">R172</text>
<text x="149.1" y="39.4" transform="rotate(-90 149.1 39.4)">R173</text>
<text x="164.3" y="39.4" transform="rotate(-90 164.3 39.4)">R174</text>
<text x="178.3" y="39.4" transform="rotate(-90 178.3 39.4)">R159</text>
<text x="193.5" y="39.4" transform="rotate(-90 193.5 39.4)">R155</text>
<text x="208.8" y="39.4" transform="rotate(-90 208.8 39.4)">R161</text>
<text x="224" y="39.4" transform="rotate(-90 224 39.4)">R163</text>
<text x="239.2" y="39.4" transform="rotate(-90 239.2 39.4)">R164</text>
<text x="254.5" y="39.4" transform="rotate(-90 254.5 39.4)">R168</text>
<text x="269.7" y="39.4" transform="rotate(-90 269.7 39.4)">R169</text>
<text x="285" y="39.4" transform="rotate(-90 285 39.4)">R170</text>
<text x="52.5" y="61" transform="rotate(-90 52.5 61)">R136</text>
<text x="67.8" y="61" transform="rotate(-90 67.8 61)">R142</text>
<text x="81.8" y="61" transform="rotate(-90 81.8 61)">R143</text>
<text x="97" y="61" transform="rotate(-90 97 61)">R145</text>
<text x="112.2" y="61" transform="rotate(-90 112.2 61)">R171</text>
<text x="127.5" y="61" transform="rotate(-90 127.5 61)">R176</text>
<text x="141.4" y="61" transform="rotate(-90 141.4 61)">R177</text>
<text x="156.7" y="61" transform="rotate(-90 156.7 61)">R178</text>
<text x="170.7" y="61" transform="rotate(-90 170.7 61)">R157</text>
<text x="185.9" y="61" transform="rotate(-90 185.9 61)">R158</text>
<text x="201.1" y="61" transform="rotate(-90 201.1 61)">R160</text>
<text x="216.4" y="61" transform="rotate(-90 216.4 61)">R162</text>
<text x="231.6" y="61" transform="rotate(-90 231.6 61)">R182</text>
<text x="246.9" y="61" transform="rotate(-90 246.9 61)">R181</text>
<text x="262.1" y="61" transform="rotate(-90 262.1 61)">R180</text>
<text x="277.3" y="61" transform="rotate(-90 277.3 61)">R179</text>
<text x="31" y="179.1" transform="rotate(-90 31 179.1)">R220</text>
<text x="118.6" y="179.1" transform="rotate(-90 118.6 179.1)">R222</text>
<text x="206.2" y="179.1" transform="rotate(-90 206.2 179.1)">R224</text>
<text x="295.1" y="179.1" transform="rotate(-90 295.1 179.1)">R226</text>
<text x="35.6" y="184.6">R237</text>
<text x="123.2" y="184.6">R238</text>
<text x="210.8" y="184.6">R239</text>
<text x="299.7" y="184.6">R240</text>
<text x="31" y="212.1" transform="rotate(-90 31 212.1)">R221</text>
<text x="118.6" y="212.1" transform="rotate(-90 118.6 212.1)">R223</text>
<text x="206.2" y="212.1" transform="rotate(-90 206.2 212.1)">R225</text>
<text x="295.1" y="212.1" transform="rotate(-90 295.1 212.1)">R227</text>
<text x="65.4" y="248.1">C40</text>
<text x="88.3" y="248.1">C39</text>
<text x="111.1" y="248.1">C38</text>
<text x="134" y="248.1">C37</text>
<text x="156.8" y="248.1">C27</text>
<text x="179.7" y="248.1">C26</text>
<text x="202.6" y="248.1">C21</text>
<text x="225.4" y="248.1">C20</text>
</g>
<g font-size="2.8" fill="#0000a0">
<text x="320" y="266.1">Sheet</text>
<text x="353.1" y="266.1">of</text>
<text x="383.5" y="266.1">Drawn By</text>
</g>
<g font-size="2.5" fill="#0000a0">
<text x="53.3" y="3.3">4</text>
<text x="161.3" y="3.3">3</text>
<text x="269.2" y="3.3">2</text>
<text x="377.2" y="3.3">1</text>
<text x="1.3" y="36.3">D</text>
<text x="428" y="36.3">D</text>
<text x="1.3" y="106.2">C</text>
<text x="428" y="106.2">C</text>
<text x="1.3" y="176">B</text>
<text x="428" y="176">B</text>
<text x="397.5" y="236.8">SCH P/N: 0381502</text>
<text x="397.5" y="234.2">PCB P/N: 1280669</text>
<text x="1.3" y="245.9">A</text>
<text x="327.7" y="243.3">Title:</text>
<text x="342.9" y="243.3">SCHEM, ROHS COMPLIANT</text>
<text x="342.9" y="251">DDR3 SODIMM TERM. RESISTORS</text>
<text x="342.9" y="247.1">AC701 EVALUATION BOARD</text>
<text x="320" y="256">Date:</text>
<text x="383.5" y="256">Ver:</text>
<text x="428" y="253.5">A</text>
<text x="320" y="261.1">Sheet Size: B</text>
<text x="383.5" y="261.1">Rev:</text>
<text x="53.3" y="277.6">4</text>
<text x="161.3" y="277.6">3</text>
<text x="269.2" y="277.6">2</text>
<text x="377.2" y="277.6">1</text>
</g>
<g font-size="2.5" fill="#400040">
<text x="42" y="14.7">DDR3_VTERM_R_0V75</text>
<text x="59.7" y="28.3">1</text>
<text x="65.5" y="29.2" transform="rotate(-90 65.5 29.2)">1%</text>
<text x="74.9" y="28.3">1</text>
<text x="80.8" y="29.2" transform="rotate(-90 80.8 29.2)">1%</text>
<text x="88.9" y="28.3">1</text>
<text x="94.7" y="29.2" transform="rotate(-90 94.7 29.2)">1%</text>
<text x="104.1" y="28.3">1</text>
<text x="110" y="29.2" transform="rotate(-90 110 29.2)">1%</text>
<text x="119.4" y="28.3">1</text>
<text x="125.2" y="29.2" transform="rotate(-90 125.2 29.2)">1%</text>
<text x="134.6" y="28.3">1</text>
<text x="140.5" y="29.2" transform="rotate(-90 140.5 29.2)">1%</text>
<text x="148.6" y="28.3">1</text>
<text x="154.4" y="29.2" transform="rotate(-90 154.4 29.2)">1%</text>
<text x="163.8" y="28.3">1</text>
<text x="169.7" y="29.2" transform="rotate(-90 169.7 29.2)">1%</text>
<text x="177.8" y="28.3">1</text>
<text x="183.6" y="29.2" transform="rotate(-90 183.6 29.2)">1%</text>
<text x="193" y="28.3">1</text>
<text x="198.9" y="29.2" transform="rotate(-90 198.9 29.2)">1%</text>
<text x="208.3" y="28.3">1</text>
<text x="214.1" y="29.2" transform="rotate(-90 214.1 29.2)">1%</text>
<text x="223.5" y="28.3">1</text>
<text x="229.4" y="29.2" transform="rotate(-90 229.4 29.2)">1%</text>
<text x="238.8" y="28.3">1</text>
<text x="244.6" y="29.2" transform="rotate(-90 244.6 29.2)">1%</text>
<text x="254" y="28.3">1</text>
<text x="259.8" y="29.2" transform="rotate(-90 259.8 29.2)">1%</text>
<text x="269.2" y="28.3">1</text>
<text x="275.1" y="29.2" transform="rotate(-90 275.1 29.2)">1%</text>
<text x="284.5" y="28.3">1</text>
<text x="290.3" y="29.2" transform="rotate(-90 290.3 29.2)">1%</text>
<text x="59.7" y="35.9">2</text>
<text x="74.9" y="35.9">2</text>
<text x="88.9" y="35.9">2</text>
<text x="104.1" y="35.9">2</text>
<text x="119.4" y="35.9">2</text>
<text x="134.6" y="35.9">2</text>
<text x="148.6" y="35.9">2</text>
<text x="163.8" y="35.9">2</text>
<text x="177.8" y="35.9">2</text>
<text x="193" y="35.9">2</text>
<text x="208.3" y="35.9">2</text>
<text x="223.5" y="35.9">2</text>
<text x="238.8" y="35.9">2</text>
<text x="254" y="35.9">2</text>
<text x="269.2" y="35.9">2</text>
<text x="284.5" y="35.9">2</text>
<text x="65.5" y="40.6" transform="rotate(-90 65.5 40.6)">DNP</text>
<text x="80.8" y="40.6" transform="rotate(-90 80.8 40.6)">DNP</text>
<text x="94.7" y="40.6" transform="rotate(-90 94.7 40.6)">DNP</text>
<text x="110" y="40.6" transform="rotate(-90 110 40.6)">DNP</text>
<text x="125.2" y="40.6" transform="rotate(-90 125.2 40.6)">DNP</text>
<text x="140.5" y="40.6" transform="rotate(-90 140.5 40.6)">DNP</text>
<text x="154.4" y="40.6" transform="rotate(-90 154.4 40.6)">DNP</text>
<text x="169.7" y="40.6" transform="rotate(-90 169.7 40.6)">DNP</text>
<text x="183.6" y="40.6" transform="rotate(-90 183.6 40.6)">DNP</text>
<text x="198.9" y="40.6" transform="rotate(-90 198.9 40.6)">DNP</text>
<text x="214.1" y="40.6" transform="rotate(-90 214.1 40.6)">DNP</text>
<text x="229.4" y="40.6" transform="rotate(-90 229.4 40.6)">DNP</text>
<text x="244.6" y="40.6" transform="rotate(-90 244.6 40.6)">DNP</text>
<text x="259.8" y="40.6" transform="rotate(-90 259.8 40.6)">DNP</text>
<text x="275.1" y="40.6" transform="rotate(-90 275.1 40.6)">DNP</text>
<text x="290.3" y="40.6" transform="rotate(-90 290.3 40.6)">DNP</text>
<text x="52.1" y="49.9">1</text>
<text x="57.9" y="50.8" transform="rotate(-90 57.9 50.8)">1%</text>
<text x="67.3" y="49.9">1</text>
<text x="73.2" y="50.8" transform="rotate(-90 73.2 50.8)">1%</text>
<text x="81.3" y="49.9">1</text>
<text x="87.1" y="50.8" transform="rotate(-90 87.1 50.8)">1%</text>
<text x="96.5" y="49.9">1</text>
<text x="102.4" y="50.8" transform="rotate(-90 102.4 50.8)">1%</text>
<text x="111.8" y="49.9">1</text>
<text x="117.6" y="50.8" transform="rotate(-90 117.6 50.8)">1%</text>
<text x="127" y="49.9">1</text>
<text x="132.8" y="50.8" transform="rotate(-90 132.8 50.8)">1%</text>
<text x="141" y="49.9">1</text>
<text x="146.8" y="50.8" transform="rotate(-90 146.8 50.8)">1%</text>
<text x="156.2" y="49.9">1</text>
<text x="162.1" y="50.8" transform="rotate(-90 162.1 50.8)">1%</text>
<text x="170.2" y="49.9">1</text>
<text x="176" y="50.8" transform="rotate(-90 176 50.8)">1%</text>
<text x="185.4" y="49.9">1</text>
<text x="191.3" y="50.8" transform="rotate(-90 191.3 50.8)">1%</text>
<text x="200.7" y="49.9">1</text>
<text x="206.5" y="50.8" transform="rotate(-90 206.5 50.8)">1%</text>
<text x="215.9" y="49.9">1</text>
<text x="221.7" y="50.8" transform="rotate(-90 221.7 50.8)">1%</text>
<text x="231.1" y="49.9">1</text>
<text x="237" y="50.8" transform="rotate(-90 237 50.8)">1%</text>
<text x="246.4" y="49.9">1</text>
<text x="252.2" y="50.8" transform="rotate(-90 252.2 50.8)">1%</text>
<text x="261.6" y="49.9">1</text>
<text x="267.5" y="50.8" transform="rotate(-90 267.5 50.8)">1%</text>
<text x="276.9" y="49.9">1</text>
<text x="282.7" y="50.8" transform="rotate(-90 282.7 50.8)">1%</text>
<text x="52.1" y="57.5">2</text>
<text x="67.3" y="57.5">2</text>
<text x="81.3" y="57.5">2</text>
<text x="96.5" y="57.5">2</text>
<text x="111.8" y="57.5">2</text>
<text x="127" y="57.5">2</text>
<text x="141" y="57.5">2</text>
<text x="156.2" y="57.5">2</text>
<text x="170.2" y="57.5">2</text>
<text x="185.4" y="57.5">2</text>
<text x="200.7" y="57.5">2</text>
<text x="215.9" y="57.5">2</text>
<text x="231.1" y="57.5">2</text>
<text x="246.4" y="57.5">2</text>
<text x="261.6" y="57.5">2</text>
<text x="276.9" y="57.5">2</text>
<text x="57.9" y="62.2" transform="rotate(-90 57.9 62.2)">DNP</text>
<text x="73.2" y="62.2" transform="rotate(-90 73.2 62.2)">DNP</text>
<text x="87.1" y="62.2" transform="rotate(-90 87.1 62.2)">DNP</text>
<text x="102.4" y="62.2" transform="rotate(-90 102.4 62.2)">DNP</text>
<text x="117.6" y="62.2" transform="rotate(-90 117.6 62.2)">DNP</text>
<text x="132.8" y="62.2" transform="rotate(-90 132.8 62.2)">DNP</text>
<text x="146.8" y="62.2" transform="rotate(-90 146.8 62.2)">DNP</text>
<text x="162.1" y="62.2" transform="rotate(-90 162.1 62.2)">DNP</text>
<text x="176" y="62.2" transform="rotate(-90 176 62.2)">DNP</text>
<text x="191.3" y="62.2" transform="rotate(-90 191.3 62.2)">DNP</text>
<text x="206.5" y="62.2" transform="rotate(-90 206.5 62.2)">DNP</text>
<text x="221.7" y="62.2" transform="rotate(-90 221.7 62.2)">DNP</text>
<text x="237" y="62.2" transform="rotate(-90 237 62.2)">DNP</text>
<text x="252.2" y="62.2" transform="rotate(-90 252.2 62.2)">DNP</text>
<text x="267.5" y="62.2" transform="rotate(-90 267.5 62.2)">DNP</text>
<text x="282.7" y="62.2" transform="rotate(-90 282.7 62.2)">DNP</text>
<text x="364.5" y="65.5">8,10</text>
<text x="364.5" y="70.5">8,10</text>
<text x="364.5" y="68">8,10</text>
<text x="364.5" y="76.9">8,10</text>
<text x="364.5" y="73.1">8,10</text>
<text x="364.5" y="82">8,10</text>
<text x="364.5" y="79.4">8,10</text>
<text x="364.5" y="88.3">8,10</text>
<text x="364.5" y="84.5">8,10</text>
<text x="364.5" y="95.9">8,10</text>
<text x="364.5" y="90.9">8,10</text>
<text x="364.5" y="93.4">8,10</text>
<text x="364.5" y="99.8">8,10</text>
<text x="364.5" y="104.8">8,10</text>
<text x="364.5" y="102.3">8,10</text>
<text x="364.5" y="107.4">8,10</text>
<text x="364.5" y="111.2">8,10</text>
<text x="364.5" y="113.7">8,10</text>
<text x="364.5" y="116.3">8,10</text>
<text x="364.5" y="118.8">8,10</text>
<text x="364.5" y="122.6">8,10</text>
<text x="364.5" y="125.2">8,10</text>
<text x="364.5" y="127.7">8,10</text>
<text x="364.5" y="130.2">8,10</text>
<text x="364.5" y="136.6">8,10</text>
<text x="364.5" y="134">8,10</text>
<text x="364.5" y="141.7">8,10</text>
<text x="364.5" y="139.1">8,10</text>
<text x="364.5" y="148">8,10</text>
<text x="364.5" y="145.5">8,10</text>
<text x="364.5" y="153.1">8,10</text>
<text x="364.5" y="150.6">8,10</text>
<text x="20.4" y="159.5">DDR3_VTERM_R_0V75</text>
<text x="108.1" y="159.5">DDR3_VTERM_R_0V75</text>
<text x="195.7" y="159.5">DDR3_VTERM_R_0V75</text>
<text x="284.6" y="159.5">DDR3_VTERM_R_0V75</text>
<text x="30.5" y="168">1</text>
<text x="36.3" y="167.6" transform="rotate(-90 36.3 167.6)">1%</text>
<text x="118.1" y="168">1</text>
<text x="124" y="167.6" transform="rotate(-90 124 167.6)">1%</text>
<text x="205.7" y="168">1</text>
<text x="211.6" y="167.6" transform="rotate(-90 211.6 167.6)">1%</text>
<text x="294.6" y="168">1</text>
<text x="300.5" y="167.6" transform="rotate(-90 300.5 167.6)">1%</text>
<text x="30.5" y="175.6">2</text>
<text x="36.3" y="179.1" transform="rotate(-90 36.3 179.1)">DNP</text>
<text x="118.1" y="175.6">2</text>
<text x="124" y="179.1" transform="rotate(-90 124 179.1)">DNP</text>
<text x="205.7" y="175.6">2</text>
<text x="211.6" y="179.1" transform="rotate(-90 211.6 179.1)">DNP</text>
<text x="294.6" y="175.6">2</text>
<text x="300.5" y="179.1" transform="rotate(-90 300.5 179.1)">DNP</text>
<text x="30.5" y="184.5">1</text>
<text x="102" y="181">8,10</text>
<text x="118.1" y="184.5">1</text>
<text x="189.7" y="181">8,10</text>
<text x="205.7" y="184.5">1</text>
<text x="277.3" y="181">8,10</text>
<text x="294.6" y="184.5">1</text>
<text x="366.2" y="181">8,10</text>
<text x="35.6" y="187.5">DNP</text>
<text x="35.6" y="190">1/10W</text>
<text x="123.2" y="187.5">DNP</text>
<text x="123.2" y="190">1/10W</text>
<text x="210.8" y="187.5">DNP</text>
<text x="210.8" y="190">1/10W</text>
<text x="299.7" y="187.5">DNP</text>
<text x="299.7" y="190">1/10W</text>
<text x="30.5" y="192.1">2</text>
<text x="35.6" y="192.5">1%</text>
<text x="102" y="196.3">8,10</text>
<text x="118.1" y="192.1">2</text>
<text x="123.2" y="192.5">1%</text>
<text x="189.7" y="196.3">8,10</text>
<text x="205.7" y="192.1">2</text>
<text x="210.8" y="192.5">1%</text>
<text x="277.3" y="196.3">8,10</text>
<text x="294.6" y="192.1">2</text>
<text x="299.7" y="192.5">1%</text>
<text x="366.2" y="196.3">8,10</text>
<text x="30.5" y="201">1</text>
<text x="36.3" y="200.7" transform="rotate(-90 36.3 200.7)">1%</text>
<text x="118.1" y="201">1</text>
<text x="124" y="200.7" transform="rotate(-90 124 200.7)">1%</text>
<text x="205.7" y="201">1</text>
<text x="211.6" y="200.7" transform="rotate(-90 211.6 200.7)">1%</text>
<text x="294.6" y="201">1</text>
<text x="300.5" y="200.7" transform="rotate(-90 300.5 200.7)">1%</text>
<text x="30.5" y="208.6">2</text>
<text x="118.1" y="208.6">2</text>
<text x="205.7" y="208.6">2</text>
<text x="294.6" y="208.6">2</text>
<text x="36.3" y="212.1" transform="rotate(-90 36.3 212.1)">DNP</text>
<text x="124" y="212.1" transform="rotate(-90 124 212.1)">DNP</text>
<text x="211.6" y="212.1" transform="rotate(-90 211.6 212.1)">DNP</text>
<text x="300.5" y="212.1" transform="rotate(-90 300.5 212.1)">DNP</text>
<text x="20.4" y="217.5">DDR3_VTERM_R_0V75</text>
<text x="108.1" y="217.5">DDR3_VTERM_R_0V75</text>
<text x="195.7" y="217.5">DDR3_VTERM_R_0V75</text>
<text x="284.6" y="217.5">DDR3_VTERM_R_0V75</text>
<text x="66.1" y="237">DDR3_VTERM_R_0V75</text>
<text x="66.3" y="251">0.1UF</text>
<text x="80" y="248.4">1</text>
<text x="89.1" y="251">0.1UF</text>
<text x="102.9" y="248.4">1</text>
<text x="112" y="251">0.1UF</text>
<text x="125.7" y="248.4">1</text>
<text x="134.8" y="251">0.1UF</text>
<text x="148.6" y="248.4">1</text>
<text x="157.7" y="251">0.1UF</text>
<text x="171.4" y="248.4">1</text>
<text x="180.6" y="251">0.1UF</text>
<text x="194.3" y="248.4">1</text>
<text x="203.4" y="251">0.1UF</text>
<text x="217.2" y="248.4">1</text>
<text x="226.3" y="251">0.1UF</text>
<text x="240" y="248.4">1</text>
<text x="69.2" y="253.5">25V</text>
<text x="69.2" y="256">X5R</text>
<text x="80" y="253.5">2</text>
<text x="92.1" y="253.5">25V</text>
<text x="92.1" y="256">X5R</text>
<text x="102.9" y="253.5">2</text>
<text x="114.9" y="253.5">25V</text>
<text x="114.9" y="256">X5R</text>
<text x="125.7" y="253.5">2</text>
<text x="137.8" y="253.5">25V</text>
<text x="137.8" y="256">X5R</text>
<text x="148.6" y="253.5">2</text>
<text x="160.7" y="253.5">25V</text>
<text x="160.7" y="256">X5R</text>
<text x="171.4" y="253.5">2</text>
<text x="183.5" y="253.5">25V</text>
<text x="183.5" y="256">X5R</text>
<text x="194.3" y="253.5">2</text>
<text x="206.4" y="253.5">25V</text>
<text x="206.4" y="256">X5R</text>
<text x="217.2" y="253.5">2</text>
<text x="229.2" y="253.5">25V</text>
<text x="229.2" y="256">X5R</text>
<text x="240" y="253.5">2</text>
<text x="351.9" y="255">2-14-2014_14:52</text>
<text x="396.2" y="256">2.0</text>
<text x="396.2" y="261.1">02</text>
<text x="236.5" y="267.5">GND</text>
<text x="408.9" y="268.7">DN</text>
</g>
<g font-size="2.5">
<text x="340.4" y="64.3">DDR3_D63</text>
<text x="340.4" y="69.3">DDR3_D61</text>
<text x="340.4" y="66.8">DDR3_D62</text>
<text x="340.4" y="71.9">DDR3_D60</text>
<text x="340.4" y="75.7">DDR3_D59</text>
<text x="340.4" y="80.8">DDR3_D57</text>
<text x="340.4" y="83.3">DDR3_D56</text>
<text x="340.4" y="78.2">DDR3_D58</text>
<text x="340.4" y="89.7">DDR3_D54</text>
<text x="340.4" y="87.1">DDR3_D55</text>
<text x="340.4" y="94.7">DDR3_D52</text>
<text x="340.4" y="92.2">DDR3_D53</text>
<text x="340.4" y="98.6">DDR3_D51</text>
<text x="340.4" y="101.1">DDR3_D50</text>
<text x="340.4" y="103.6">DDR3_D49</text>
<text x="340.4" y="106.2">DDR3_D48</text>
<text x="340.4" y="110">DDR3_D47</text>
<text x="340.4" y="112.5">DDR3_D46</text>
<text x="340.4" y="115.1">DDR3_D45</text>
<text x="340.4" y="117.6">DDR3_D44</text>
<text x="340.4" y="121.4">DDR3_D43</text>
<text x="340.4" y="124">DDR3_D42</text>
<text x="340.4" y="126.5">DDR3_D41</text>
<text x="340.4" y="129">DDR3_D40</text>
<text x="340.4" y="135.4">DDR3_D38</text>
<text x="340.4" y="132.8">DDR3_D39</text>
<text x="340.4" y="137.9">DDR3_D37</text>
<text x="340.4" y="140.5">DDR3_D36</text>
<text x="340.4" y="146.8">DDR3_D34</text>
<text x="340.4" y="144.3">DDR3_D35</text>
<text x="340.4" y="149.4">DDR3_D33</text>
<text x="340.4" y="151.9">DDR3_D32</text>
<text x="79" y="179.8">DDR3_DQS4_P</text>
<text x="166.6" y="179.8">DDR3_DQS5_P</text>
<text x="254.2" y="179.8">DDR3_DQS6_P</text>
<text x="343.1" y="179.8">DDR3_DQS7_P</text>
<text x="79" y="195.1">DDR3_DQS4_N</text>
<text x="166.6" y="195.1">DDR3_DQS5_N</text>
<text x="254.2" y="195.1">DDR3_DQS6_N</text>
<text x="343.1" y="195.1">DDR3_DQS7_N</text>
</g>
</svg>
